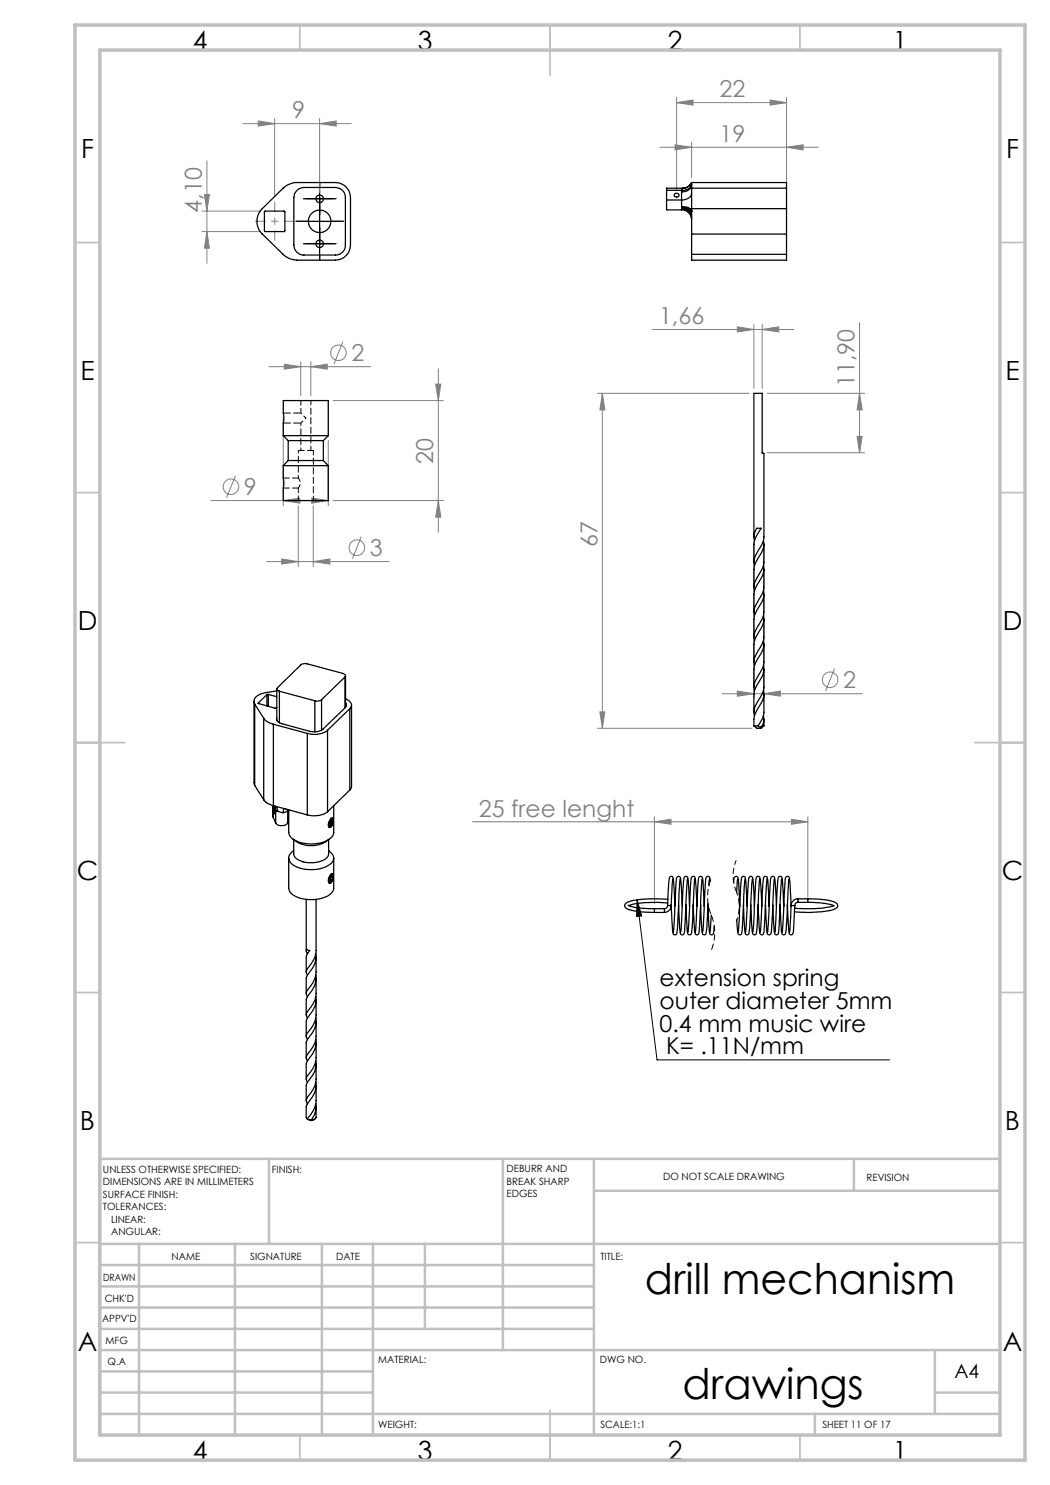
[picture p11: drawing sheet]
<svg xmlns="http://www.w3.org/2000/svg" width="210mm" height="297mm" viewBox="0 0 210 297" stroke-linecap="round" stroke-linejoin="round" font-family="sans-serif">
<g fill="none" stroke="#808080" stroke-width=".2">
<path d="M135.3 19.5v18.5M154 20l3.3 .5-3.3 .5zM157.3 19.5v17.2M40.9 38.9h1l-.5 3.3zM41.4 32.2v20.5M48.6 24.7h21.7M51.6 24.2l3.3 .5-3.3 .5zM54.9 23.7v15.7M63.9 24.7l3.3-.5v1zM63.9 23.7v14.8M132 29.5h31.7M135 29l3.3 .5-3.3 .5z"/>
<path d="M135.3 20.5l3.3-.5v1zM135.3 20.5h22M138.3 28.5v7M157.3 29.5l3.3-.5v1zM40.4 42.2h11.7M40.4 46.3h11.7M41.4 46.3l.5 3.3h-1zM53.8 73.3h20.4M56.9 72.8l3.2 .5-3.2 .5zM60.1 72.4v6.7M62.2 73.3l3.2-.5v1zM62.2 72.4v6.7"/>
<path d="M68.6 68.3l-1.8 4.5M87.1 76.8h1.1l-.5 3.3zM87.7 73.8v32.7M119.5 78.7h30.3M120.5 78.7l.5 3.3h-1zM120.5 78.7v67M130.5 65.9h28.3M147.5 65.4l3.3 .5-3.3 .5zM150.8 64.9v12.8M152.4 65.9l3.4-.5v1zM152.4 64.9v12.8M153.4 78.7h19.5"/>
<path d="M171.9 78.7l.5 3.3h-1zM171.9 64.6v26M47.1 95.1l-1.8 4.5M56.7 83.6v17.5M62.3 99.6l3.4 .5-3.4 .5zM65.7 88.1v13M66.6 80.1h22.1M153.4 90.6h19.5M171.4 87.3h1l-.5 3.3zM42.2 100.1h23.5M53.3 112.3h24.5M56.3 111.8l3.4 .5-3.4 .5z"/>
<path d="M56.7 100.1l3.3-.5v1zM59.7 101.1v12.2M62.7 112.3l3.3-.5v1zM62.7 101.1v12.2M66.6 100.1h22.1M72.2 107.3l-1.7 4.5M87.7 100.1l.5 3.3h-1.1zM150.8 108.4v31.3M152.8 108.4v31.3M144.4 138.7h28.1M147.5 138.2l3.3 .5-3.3 .5zM152.8 138.7l3.3-.5v1z"/>
<path d="M166.9 133.7l-1.8 4.5M119.5 145.7h30.9M120 142.4h1l-.5 3.3zM94.5 164.4h67.1M130.9 164.4l3.3-.5v.9zM130.9 163.4v17.4M158.3 163.9l3.3 .5-3.3 .4zM161.6 163.4v16.1"/>
<circle cx="67.7" cy="70.6" r="1.56"/>
<circle cx="46.2" cy="97.4" r="1.55"/>
<circle cx="71.4" cy="109.5" r="1.55"/>
<circle cx="166" cy="135.9" r="1.55"/>
</g>
<path d="M61.4 39.8h5M63.9 37.2v14.1M61.4 44.3h5M61.4 48.8h5M127.4 180l4 32h46.5M127.4 180l.9 3.2-1 .1z" fill="none" stroke="#000" stroke-width=".2"/>
<path d="M142.2 175.8a9.3 9.3 0 0 0 0 7.1M142.2 182.9a9.3 9.3 0 0 1 0 7.2" fill="none" stroke="#000" stroke-width=".2" stroke-dasharray="1.3 .6" stroke-dashoffset="-.2" stroke-linecap="butt"/>
<path d="M147.2 172.1a8 8 0 0 0 0 6.1M147.2 178.2a8 8 0 0 1 0 6.1" fill="none" stroke="#000" stroke-width=".2" stroke-dasharray="1.3 .6" stroke-dashoffset=".3" stroke-linecap="butt"/>
<path d="M61.4 39.7h-.7M63.9 37.2v-.7M66.4 39.7h.8M61.4 44.2h-2.2M61.4 48.7h-.7M63.9 41.7v-2.2M63.9 46.7v2.3M63.9 42.2v.8M63.9 46.2v-.7M63.9 51.2v.8M66.4 44.2h2.3M66.4 48.7h.8" fill="none" stroke="#000" stroke-width=".2" stroke-dasharray="15.2 1.3 1.3 1.3"/>
<path d="M54.9 48.1v-7.7M58.8 44.2h-7.7" fill="none" stroke="#808080" stroke-width=".2" stroke-dasharray="15.2 1.3 1.3 1.3" stroke-dashoffset="13.3"/>
<g fill="none" stroke="#c0c0c0" stroke-width=".35">
<path d="M60 5v5M110 5v10M160 5v5M15 48.5h5M200 48.5h5M15 98.5h5M200 98.5h5M15 148.5h10M195 148.5h10M15 198.5h5M200 198.5h5M15 248.5h5"/>
<path d="M200 248.5h5M60 287v5M110 282v10M160 287v5"/>
</g>
<g fill="none" stroke="#c0c0c0" stroke-width=".5">
<path d="M53.8 231.8v17M100.6 231.8v38.2M118.8 231.8v55.2M118.8 238.2h81.2M170.8 231.8v6.4M200 231.8h-180v55.2M20 248.8h180M20 257.3h98.8M20 253h98.8M27.8 248.8v38.2M47 248.8v38.2M64.4 248.8v38.2"/>
<path d="M74.6 248.8v38.2M85 248.8v17M20 265.8h98.8M20 261.5h98.8M20 278.5h54.6M20 274.3h54.6M20 270h180M187 278.5h13M187 270v12.8M20 282.8h180M163 282.8v4.2"/>
</g>
<path d="M15 5h190v287h-190zM20 10h180v277h-180z" fill="none" stroke="#c0c0c0" stroke-width=".7"/>
<path d="M127.4 180l.9 3.2-1 .1z" fill="#000"/>
<g fill="#808080">
<path d="M63.9 24.7l3.3-.5v1zM51.6 24.2l3.3 .5-3.3 .5z"/>
<path d="M135 29l3.3 .5-3.3 .5zM157.3 29.5l3.3-.5v1zM56.9 72.8l3.2 .5-3.2 .5zM62.2 73.3l3.2-.5v1zM56.3 111.8l3.4 .5-3.4 .5zM62.7 112.3l3.3-.5v1zM56.7 100.1l3.3-.5v1zM62.3 99.6l3.4 .5-3.4 .5z"/>
<path d="M147.5 138.2l3.3 .5-3.3 .5zM152.8 138.7l3.3-.5v1z"/>
<path d="M135.3 20.5l3.3-.5v1zM154 20l3.3 .5-3.3 .5z"/>
<path d="M152.4 65.9l3.4-.5v1zM147.5 65.4l3.3 .5-3.3 .5z"/>
<path d="M158.3 163.9l3.3 .5-3.3 .4zM130.9 164.4l3.3-.5v.9z"/>
<path d="M171.4 87.3h1l-.5 3.3zM171.9 78.7l.5 3.3h-1z"/>
<path d="M40.9 38.9h1l-.5 3.3zM41.4 46.3l.5 3.3h-1zM87.1 76.8h1.1l-.5 3.3zM87.7 100.1l.5 3.3h-1.1zM120.5 78.7l.5 3.3h-1zM120 142.4h1l-.5 3.3z"/>
</g>
<g fill="none" stroke="#000" stroke-width=".25">
<path d="M59.4 38.1l.5-.4 .9-.2h6.3a1.99 1.99 0 0 1 2 2v9.5a1.93 1.93 0 0 1-2 2h-6.3a1.99 1.99 0 0 1-2-2v-9.5l.1-.7zM133.3 38.1h3M133.3 38.1v1.9M135 38.8v-.1a.46 .46 0 0 1 .7 0 .46 .46 0 0 1 0 .7 .46 .46 0 0 1-.7-.1 .33 .33 0 0 1 0-.5zM136.3 38.1v1.9M136.5 37.7l-.2 .4M136.5 37.6h-3.2v.5M136.5 37.6v.1M138.3 36.5a1.9 1.9 0 0 1-1.8 1.1M138.3 38.7a1.81 1.81 0 0 1-2 1.3M138.3 37.1a1.83 1.83 0 0 1-2 1.3M138.3 36.9v.2"/>
<path d="M138.3 36.5v.4M138.3 36.5h19v1.1M138.3 37.1v.5M138.3 36.9a1.78 1.78 0 0 1-2 1.2M138.3 36.5a2.01 2.01 0 0 1-1.8 1.2M138.3 37.6h19M138.3 37.6v4.1M157.3 37.6v4.1M52.5 41.7l4.1-4.1a4.2 4.2 0 0 1 2.8-1.1h7.7a3 3 0 0 1 3 3v9.5a3.1 3.1 0 0 1-3 3h-7.7a4.1 4.1 0 0 1-2.8-1.1l-4.1-4.1a3.6 3.6 0 0 1 0-5.1zM52.9 42.3h4l.1 3.9-.1 .1h-3.9l-.1-.1zM133.3 40v2h3M133.3 40h3"/>
<path d="M136.3 42a1.99 1.99 0 0 1 2 2M136.3 40v1.3M136.3 41.3a1.91 1.91 0 0 1 2 .9M136.3 41.3l.2 .3M136.3 41.8a1.94 1.94 0 0 1 2 1.8M136.3 41.8v.2M136.5 41.6a1.49 1.49 0 0 1 1.8 .6M136.5 41.6h.1a2.09 2.09 0 0 1 1.7 .6M136.5 41.6l1 .2 .8 .6M136.5 41.6a2.62 2.62 0 0 1 1.8 1.4M136.5 41.6l-.2 .2M138.3 41.7v5.1"/>
<path d="M138.3 50.9v1.1h19v-1.1M138.3 41.7h19M138.3 46.8h19M138.3 50.9h19M138.3 46.8v4.1M138.3 42.2h.1M157.3 41.7v5.1M157.3 46.8v4.1M56.7 87.1l.1-3-.1-4h9v7M56.7 87.1h9M56.7 93.1h9M56.7 93.1l.1 3.2-.1 3.8h9v-7"/>
<path d="M56.7 87.1l.9 1M57.6 88.1h7.1M57.6 92.1h7.1M57.6 92.1l-.9 1M57.6 88.1v4M64.7 92.1l1 1M64.7 88.1v4M65.7 87.1l-1 1M150.8 107.4v-28.7h1.6v11.9l.4 .1v16.7M150.9 108.2a2.58 2.58 0 0 1 .5-2.5h.8l-.4 .6a5.3 5.3 0 0 0-1 2.6v3.5M152.7 108.2a4.6 4.6 0 0 1-1.3 3.7 3.7 3.7 0 0 0-.6 2v3.5M152.7 118.2a3.6 3.6 0 0 1-.9 3.1 5.7 5.7 0 0 0-1 2.6v3.5"/>
<path d="M152.7 113.2a4.5 4.5 0 0 1-1.3 3.7l-.5 1.3-.1 .6v3.6M152.8 117.4a6.2 6.2 0 0 1-1.5 3.3 2.82 2.82 0 0 0-.4 2.5M152.8 107.4a3.7 3.7 0 0 1-1.1 2.6 4.1 4.1 0 0 0-.8 3.2M152.8 112.4a4.6 4.6 0 0 1-1.2 2.8 3.8 3.8 0 0 0-.7 3M152.8 108.9v3.5M152.8 113.9v3.5M152.8 118.9v3.5M53.4 138.9l-1.8 1.7M53.4 138.9v2.3M53.7 138.9h-.3M53.7 138.9l1.7 .4M53.7 138.9v2.3"/>
<path d="M55.4 138.2l-2.1 .3a2.49 2.49 0 0 0-2.5 1.7l.1 .6M55.4 137.8v6.3M55.9 138.3l7.1 1.9M55.9 138.3v6.3M64.3 139.9a1.54 1.54 0 0 1-1.3 .3M64.3 139.9v6.1M69 135.4a.45 .45 0 0 0 0-.5 .45 .45 0 0 0-.4-.2l-7.1-1.9a1.6 1.6 0 0 0-1.4 .2l-4.6 4.5a.44 .44 0 0 0 0 .5 .44 .44 0 0 0 .4 .3M69 135.4l-4.7 4.5M69 135.4v6.2M69.1 139.8a1.32 1.32 0 0 1 1.1 1.7l-.2 .2M69.1 135.1v6.4M152.7 128.2a4.5 4.5 0 0 1-1.3 3.7l-.5 1.3-.1 .6v3.6"/>
<path d="M152.7 138.2a3.6 3.6 0 0 1-.9 3.1 4.9 4.9 0 0 0-1 3.9M152.7 123.2a3.6 3.6 0 0 1-.9 3.1 5.3 5.3 0 0 0-1 2.6v3.5M152.7 133.2a3.6 3.6 0 0 1-.9 3.1 5.7 5.7 0 0 0-1 2.6v3.5M152.8 137.4a6 6 0 0 1-1.5 3.2 2.92 2.92 0 0 0-.4 2.6M152.8 127.4a3.7 3.7 0 0 1-1.1 2.6 4.1 4.1 0 0 0-.8 3.2M152.8 132.4a4.6 4.6 0 0 1-1.2 2.8 3.7 3.7 0 0 0-.7 3M152.8 122.4v.2a11.5 11.5 0 0 1-1.8 3.7l-.2 .6 .1 1.3M152.8 123.9v3.5M152.8 128.9v3.5M152.8 133.9v3.5M152.8 138.9v3.5M50.8 140.3v16.2l.1 .6"/>
<path d="M50.9 140.8l1.8 2.8M50.9 140.8v16.3M50.9 157.1l1.8 2.8M51.6 140.6l3.4 1 .4-.1M51.6 140.6v.1M52.7 143.6a3.2 3.2 0 0 0 2 1.2M52.7 159.9l.3 .4a3.1 3.1 0 0 0 1.7 .8M52.7 143.6v16.3M54.7 144.8l6.8 1.9M54.7 144.8v16.3M61.5 146.7v16.3M63 140.2v6.2"/>
<path d="M65.5 146a4.6 4.6 0 0 1-4 .7M65.5 146v16.3M69.1 140.6l.2 .5-.2 .4-4.5 4.3a3 3 0 0 1-2.7 .5l-5.9-1.7-.6-.5v-.6M70 141.7l-4.5 4.3M70 141.7v16.3M70 158l-4.5 4.3M70.3 141v16.3l-.3 .7M150.8 145.2h.8M150.8 145.2l.6 .5h.8l.6-.5M151.6 145.2l.2 .2 .7-.2M152.5 145.2h.3M152.7 143.2a2.95 2.95 0 0 1-.2 2"/>
<path d="M152.8 142.4v.2a5 5 0 0 1-1.2 2.6M152.8 143.9v1.3M54.6 161.1v2.3l.5 1.2M54.7 161.1l6.8 1.9M54.8 161.8l.2 .6-.1 .4zM55 161.3l.1 .6M55 161.5l-.2-.3 .3 .9M55 161.5l.1 .6M55.1 161.3l.3 .3 .2 .7M55.1 162.1l.5 .2M55.1 162.1v2.5M55.6 162.3l1.1 .2"/>
<path d="M56.7 162.5l.7-.2 .1-.3v2.5a1.51 1.51 0 0 1-2.4 .1M56.8 161.7l-.1 .8M57.7 171.6v6a2.46 2.46 0 0 0 2.2 2 7 7 0 0 0 6.4-1l.4-.9v-6.1M58.6 167.8a5.7 5.7 0 0 0 7.2 0M58.7 167.9v2.8a1.99 1.99 0 0 0 1.9 1.7 5.6 5.6 0 0 0 4.7-.8l.4-.8v-2.9M58.7 170.1a1.6 1.6 0 0 0-1 1.6 1.6 1.6 0 0 0 1.2 1.5 7.1 7.1 0 0 0 7.4-.6 1.5 1.5 0 0 0-.6-2.5M61.2 179.9v10.2M63.2 179.9v10.2a4.9 4.9 0 0 1-1.6 3.5 1.01 1.01 0 0 0-.1 1.4M65.5 162.3a4.6 4.6 0 0 1-4 .7M66 164.8l.3 .1M66 175.9l.3 .1M66.1 175l.4-.3a1.88 1.88 0 0 1-.4 1.9l-.1 .1a1.09 1.09 0 0 1 .1-1.7z"/>
<path d="M66.1 164.3l.4 .1M66.1 175.4l.4 .1M66.2 163.9l.2-.1a1.13 1.13 0 0 1-.4 1.5l-.1-.7zM66.2 175l.2-.1a1.12 1.12 0 0 1-.4 1.5l-.1-.2v-.5zM66.2 163.7l.3-.1a1.88 1.88 0 0 1-.4 1.9h-.1a.94 .94 0 0 1-.1-1.4zM66.3 165.1l-.5 .4M66.3 176.2l-.5 .4M66.4 163.6l.2 .5M66.4 174.7l.2 .6M66.5 164.4l-.1-.4-.3 .2-.1 .5 .1 .4 .2-.2M66.5 164.4l-.2 .5M66.5 175.5l-.1-.3-.3 .2-.1 .5 .1 .3 .2-.2"/>
<path d="M66.5 175.5l-.2 .5M66.7 161.1v5.4a2.46 2.46 0 0 1-2.1 1.9 7.1 7.1 0 0 1-6.4-.9l-.5-1v-4.5M133.6 179.9a22.3 22.3 0 0 0-8 .5 .72 .72 0 0 0-.7 .8 .72 .72 0 0 0 .8 .7l2.6 .5 2.6 .1M134.5 175.8l-.3 5.3M136 175.8l-.5 9.4a2.14 2.14 0 0 1-.4 1.8 .61 .61 0 0 1-.6-.8l-.3-5.3M137.5 175.8l-.5 9a2.85 2.85 0 0 1-.4 2.2 .6 .6 0 0 1-.6-.8l-.3-5.3M139 175.8l-.6 9.4a2.14 2.14 0 0 1-.4 1.8 .61 .61 0 0 1-.6-.8l-.2-5.3M140.4 175.8l-.5 9.4a1.93 1.93 0 0 1-.4 1.8 .6 .6 0 0 1-.6-.8l-.3-5.3M141.9 175.8l-.1 1.4M142.1 176.2a.67 .67 0 0 0-.6-.9l-.1 .1a4.3 4.3 0 0 0-.4 2.4l-.5 8.6M146.7 176.6l.1-.6a.53 .53 0 0 1 .1-.6 .53 .53 0 0 1 .6 0l.2 1.3 .3 4.6M147.5 175.8l-.2 2.7"/>
<path d="M149 175.8l-.5 9.4a1.93 1.93 0 0 1-.4 1.8 .6 .6 0 0 1-.6-.8l-.1-2.2M150.5 175.8l-.5 9.4a2.28 2.28 0 0 1-.5 1.8 .6 .6 0 0 1-.5-.8l-.3-5.3M151.9 175.8l-.5 9.4a2.14 2.14 0 0 1-.4 1.8 .61 .61 0 0 1-.6-.8l-.3-5.3M153.4 175.8l-.5 9a2.85 2.85 0 0 1-.4 2.2 .6 .6 0 0 1-.6-.8l-.3-5.3M154.8 175.8l-.5 9.4a2.14 2.14 0 0 1-.3 1.8 .61 .61 0 0 1-.6-.8l-.3-5.3M156.3 175.8l-.5 9.4a1.93 1.93 0 0 1-.4 1.8 .6 .6 0 0 1-.6-.8l-.2-5.3M157.8 175.8l-.5 9.4a2.14 2.14 0 0 1-.4 1.8 .61 .61 0 0 1-.6-.8l-.3-5.3M159.6 179.8a1.39 1.39 0 0 0-1.4 1.3M159.6 179.8v.7M159.6 179.8h2M161.6 179.8h1.4a7.7 7.7 0 0 1 4.4 1l.1 .3a1.53 1.53 0 0 1-1.7 1l-3.8 .4-3.1-.2M161.6 179.8v.7"/>
<path d="M61.2 191.4v3M61.2 195.6v3.1M61.2 200v3M61.5 190.8l-.3-.6 .1-.4 .6 .3-.4 .6-.2 .7M63.1 190.7a4.1 4.1 0 0 1-1.2 3.7l-.6 1.2M63.1 199.3a4.1 4.1 0 0 1-1.2 3.6l-.6 1.3M63.1 195a4.8 4.8 0 0 1-1.6 4.2l-.2 .8M63.2 195.6a7.9 7.9 0 0 1-.6 5.2 5.3 5.3 0 0 0-1.4 2.3l.3 .5M63.2 200a7.9 7.9 0 0 1-.6 5.1l-.4 .6a2.6 2.6 0 0 0-1 1.7l.3 .5M63.2 191.4a7.9 7.9 0 0 1-.6 5.1l-.4 .6a2.6 2.6 0 0 0-1 1.7l.3 .6M125.6 181l.2 .1a15.5 15.5 0 0 0 5.1 .6M130.9 181.7v.8"/>
<path d="M130.9 181.7h2M130.9 182.5h2M132.9 181.7v.8M133.5 181.1a.66 .66 0 0 1-.6 .6M133.5 180.6a20.1 20.1 0 0 0-7.7 .5M133.5 181.1l.3-5.1a.51 .51 0 0 1 .1-.6 .51 .51 0 0 1 .6 0l.3 1.3 .2 4.6M133.5 181.1h.7M134.2 181.1a1.39 1.39 0 0 1-1.3 1.4M136.5 181.3l-.3-5.2a.54 .54 0 0 0-.1-.6 .54 .54 0 0 0-.6-.1l-.3 1-.5 10M137.9 181.3l-.2-5.2a.54 .54 0 0 0-.1-.6 .54 .54 0 0 0-.7-.1l-.2 1.3-.6 9.7M139.4 181.3l-.3-5.2a.54 .54 0 0 0-.1-.6 .54 .54 0 0 0-.6-.1l-.3 1-.5 10M140.8 181.3l-.2-5.2a.54 .54 0 0 0-.1-.6 .54 .54 0 0 0-.6-.1l-.3 1.3-.5 9.7"/>
<path d="M141.6 180.9l.1 1.9a12 12 0 0 0 .3 4 .41 .41 0 0 0 .5 .2 .41 .41 0 0 0 .2-.5l.1-1.3M141.6 180.7l-.2 4.5a2.28 2.28 0 0 1-.4 1.8 .61 .61 0 0 1-.6-.8l-.3-5.3M142.2 183l-.2 3.4M149.4 181.3l-.2-5.2a.54 .54 0 0 0-.1-.6 .54 .54 0 0 0-.7-.1l-.2 1.3-.5 9.7M150.9 181.3l-.3-5.2a.5 .5 0 0 0-.1-.7 .5 .5 0 0 0-.7 .1l-.2 1.6-.5 9.3M152.4 181.3l-.3-5.2a.54 .54 0 0 0-.1-.6 .54 .54 0 0 0-.6-.1l-.3 1-.5 10M153.8 181.3l-.2-5.2a.54 .54 0 0 0-.1-.6 .54 .54 0 0 0-.6-.1l-.2 .4-.2 1.3-.5 9.3M155.3 181.3l-.3-5.2a.54 .54 0 0 0-.1-.6 .54 .54 0 0 0-.6-.1l-.2 1-.6 10M156.7 181.3l-.2-5.2a.54 .54 0 0 0-.1-.6 .54 .54 0 0 0-.6-.1l-.3 1.3-.5 9.7M157.5 180.9l.1 1.9a12.9 12.9 0 0 0 .3 4 .41 .41 0 0 0 .5 .1 .41 .41 0 0 0 .2-.4l.4-5.4M158.2 181.3l-.3-5.2a.53 .53 0 0 0 0-.6 .53 .53 0 0 0-.6-.1 4.3 4.3 0 0 0-.4 2.4l-.4 8.6M158.2 181.1l-.3 5.3"/>
<path d="M158.2 181.1h.8M159.6 180.5a.6 .6 0 0 0-.6 .6M159.6 180.5h2M161.6 180.5l3.1 .2 1.6 .2 .5 .3M166.7 181.1a20.1 20.1 0 0 1-7.8 .5M61.2 204.2v3.1M61.2 208.5v3.1M61.2 212.8v3M61.2 217.1v3M63.1 207.9a4.1 4.1 0 0 1-1.2 3.6l-.6 1.3M63.1 216.4a4.1 4.1 0 0 1-1.2 3.7l-.6 1.3M63.1 203.6a4.8 4.8 0 0 1-1.6 4.2l-.2 .7"/>
<path d="M63.1 212.2a4.8 4.8 0 0 1-1.6 4.2l-.2 .7M63.2 212.8a7.9 7.9 0 0 1-.6 5.1l-.5 .8a1.53 1.53 0 0 0-.6 2.1M63.2 204.2a7.9 7.9 0 0 1-.6 5.2l-.5 .7a1.53 1.53 0 0 0-.6 2.1M63.2 217.1a7.9 7.9 0 0 1-.6 5.1l-1.1 1.6M63.2 208.5a7.9 7.9 0 0 1-.6 5.2l-.4 .6a2.6 2.6 0 0 0-1 1.7l.3 .5M61.2 221.4v2.1l.3 .3M61.5 223.8l.4 .2h.4M62.9 223.8l-.6 .3-.6-.2M63.1 220.7a3.9 3.9 0 0 1-.8 3.3M63.2 221.4v2.2l-.4 .3-.5 .1"/>
<circle cx="63.9" cy="39.8" r=".76"/>
<circle cx="63.9" cy="44.3" r="2.26"/>
<circle cx="63.9" cy="48.8" r=".76"/>
</g>
<path d="M59.7 95.6a1.5 1.5 0 0 1 0 2" fill="none" stroke="#000" stroke-width=".2" stroke-dasharray="1.3 .6" stroke-dashoffset=".5"/>
<path d="M56.7 97.6h3M59.7 95.6h-3M62.7 90.1h-3" fill="none" stroke="#000" stroke-width=".2" stroke-dasharray="1.3 .6" stroke-dashoffset=".1"/>
<path d="M59.7 90.1v5.5M60.2 84.6l1-1M60.2 84.6v5.5M61.2 83.6l-1-1" fill="none" stroke="#000" stroke-width=".2" stroke-dasharray="1.3 .6" stroke-dashoffset=".7"/>
<path d="M62.2 90.1v-10M62.7 100.1v-10" fill="none" stroke="#000" stroke-width=".2" stroke-dasharray="1.3 .6" stroke-dashoffset=".4"/>
<path d="M59.7 97.6v2.5M60.2 80.1v2.5" fill="none" stroke="#000" stroke-width=".2" stroke-dasharray="1.3 .6" stroke-dashoffset=".3"/>
<path d="M56.7 84.6h3.5M60.2 82.6h-3.5" fill="none" stroke="#000" stroke-width=".2" stroke-dasharray="1.3 .6" stroke-dashoffset="-.2"/>
<g font-size="8.5">
<text x="129" y="258.8">drill mechanism</text>
<text x="136.5" y="279.7">drawings</text>
</g>
<g font-size="5.3">
<text x="38.5" y="9.9">4</text>
<text x="83.5" y="9.9">3</text>
<text x="133.6" y="9.9">2</text>
<text x="178.6" y="9.9">1</text>
<text x="16.2" y="31.7">F</text>
<text x="201.2" y="31.7">F</text>
<text x="16.1" y="75.9">E</text>
<text x="201.1" y="75.9">E</text>
<text x="15.5" y="125.9">D</text>
<text x="200.5" y="125.9">D</text>
<text x="15.4" y="175.9">C</text>
<text x="200.4" y="175.9">C</text>
<text x="16" y="225.9">B</text>
<text x="201" y="225.9">B</text>
<text x="15.5" y="270.2">A</text>
<text x="200.5" y="270.2">A</text>
<text x="38.5" y="291.9">4</text>
<text x="83.5" y="291.9">3</text>
<text x="133.6" y="291.9">2</text>
<text x="178.6" y="291.9">1</text>
</g>
<g font-size="4.7" fill="#808080">
<text x="58.4" y="23.7">9</text>
<text x="143.9" y="19.5">22</text>
<text x="143.9" y="28.4">19</text>
<text x="40.4" y="42.5" transform="rotate(-90 40.4 42.5)">4,10</text>
<text x="131.8" y="64.8">1,66</text>
<text x="70.3" y="72.3">2</text>
<text x="170.9" y="77.5" transform="rotate(-90 170.9 77.5)">11,90</text>
<text x="86.7" y="92.7" transform="rotate(-90 86.7 92.7)">20</text>
<text x="48.8" y="99">9</text>
<text x="74" y="111.2">3</text>
<text x="119.5" y="109.4" transform="rotate(-90 119.5 109.4)">67</text>
<text x="168.6" y="137.6">2</text>
<text x="95.8" y="163.3">25 free lenght</text>
</g>
<g font-size="4.7">
<text x="131.9" y="197.3">extension spring</text>
<text x="131.9" y="201.8">outer diameter 5mm</text>
<text x="131.9" y="206.4">0.4 mm music wire</text>
<text x="133.2" y="210.9">K= .11N/mm</text>
</g>
<text font-size="3.9" x="190.9" y="275.5">A4</text>
<g font-size="2">
<text x="20.6" y="234.6">UNLESS OTHERWISE SPECIFIED:</text>
<text x="20.6" y="237.1">DIMENSIONS ARE IN MILLIMETERS</text>
<text x="20.6" y="239.6">SURFACE FINISH:</text>
<text x="54.4" y="234.6">FINISH:</text>
<text x="101.3" y="234.5">DEBURR AND</text>
<text x="101.3" y="237">BREAK SHARP</text>
<text x="101.3" y="239.5">EDGES</text>
<text x="132.6" y="236">DO NOT SCALE DRAWING</text>
<text x="173.3" y="236.2">REVISION</text>
<text x="20.6" y="242.1">TOLERANCES:</text>
<text x="22.2" y="244.6">LINEAR:</text>
<text x="22.2" y="247.1">ANGULAR:</text>
<text x="34.3" y="252">NAME</text>
<text x="50" y="251.9">SIGNATURE</text>
<text x="67.2" y="251.9">DATE</text>
<text x="120.1" y="251.9">TITLE:</text>
<text x="20.6" y="256.1">DRAWN</text>
<text x="20.9" y="260.3">CHK'D</text>
<text x="20.4" y="264.4">APPV'D</text>
<text x="21.1" y="268.8">MFG</text>
<text x="21.5" y="273">Q.A</text>
<text x="75.6" y="272.5">MATERIAL:</text>
<text x="120" y="272.5">DWG NO.</text>
<text x="75.6" y="285.5">WEIGHT:</text>
<text x="120.1" y="285.6">SCALE:1:1</text>
<text x="164.5" y="285.6">SHEET 11 OF 17</text>
</g>
</svg>
